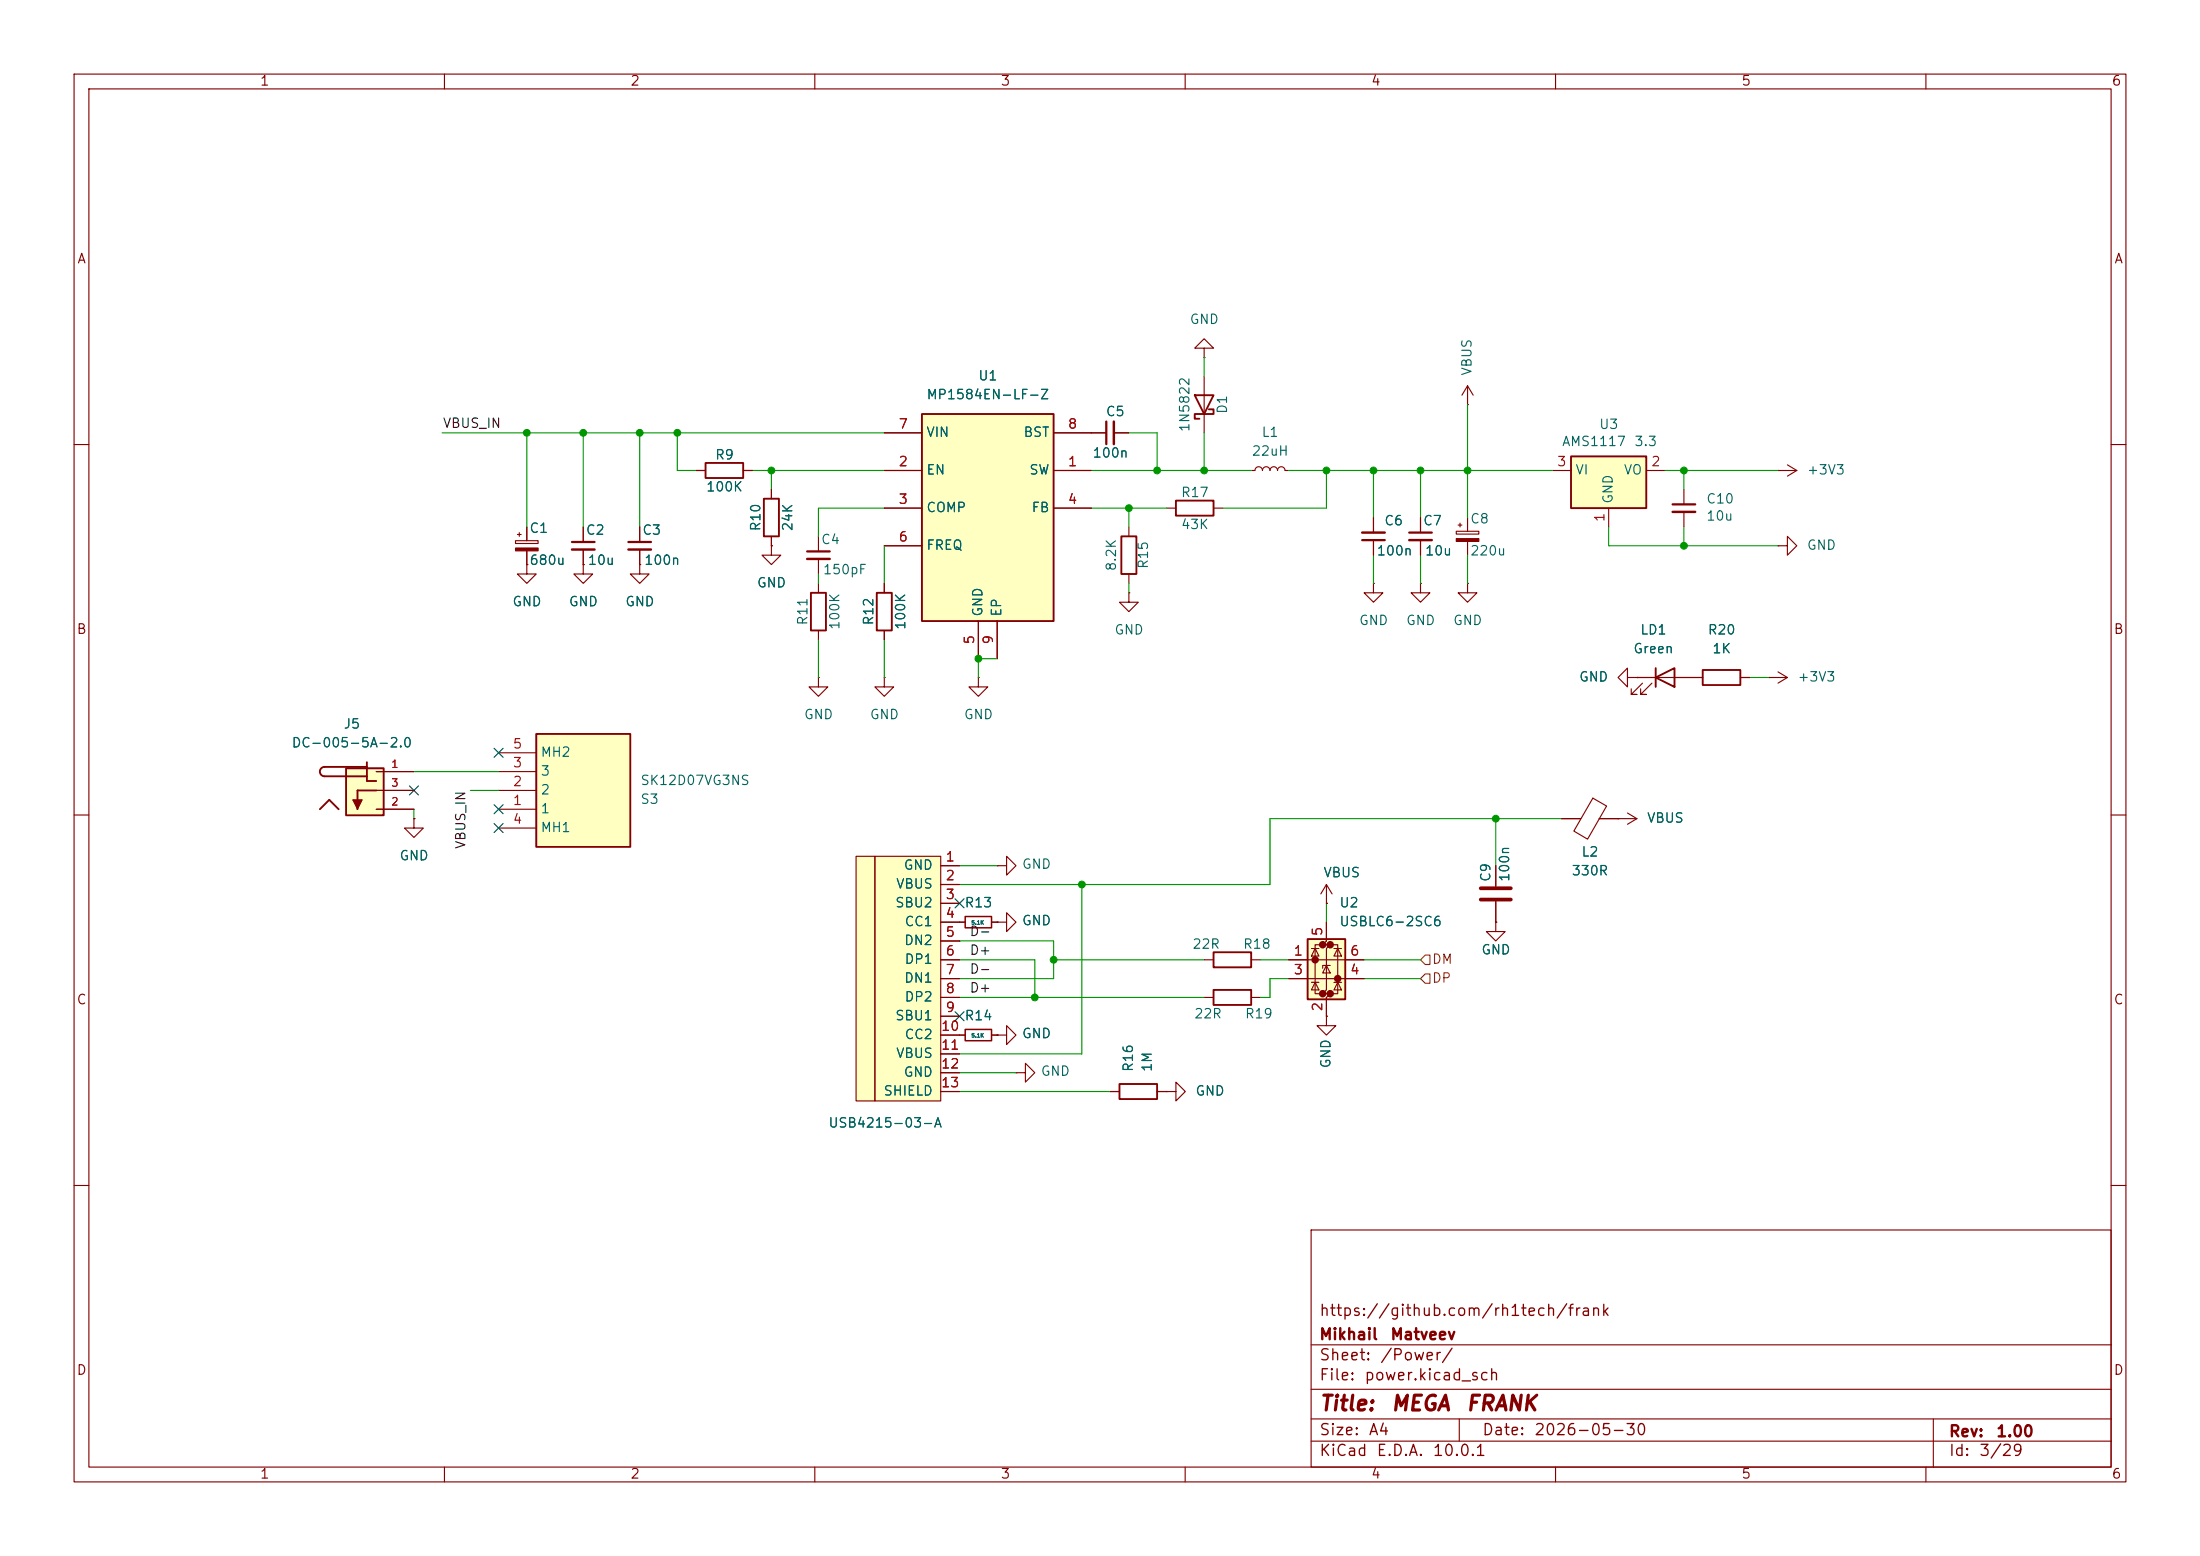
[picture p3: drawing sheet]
<svg xmlns="http://www.w3.org/2000/svg" width="297mm" height="210mm" viewBox="0 0 297 210" stroke-linecap="round" stroke-linejoin="round" font-family="sans-serif">
<g fill="none" stroke="#840000" stroke-width=".15">
<path d="M10 10h277v190h-277zM12 12h273v186h-273zM60 10v2M110 10v2M160 10v2M210 10v2M260 10v2M10 60h2M285 60h2M10 110h2M285 110h2M10 160h2"/>
<path d="M177 166h108v32h-108zM285 160h2M60 198v2M110 198v2M160 198v2M177 194.5h108M177 191.5h108M177 187.5h108M177 181.5h108M197 191.5v3M210 198v2M260 198v2"/>
<path d="M261 191.5v6.5"/>
</g>
<path d="M124.5 55.9h17.7v27.9h-17.7z" fill="#ffffc2"/>
<path d="M124.5 55.9h17.7v27.9h-17.7zM229.9 90.4h5v2.1h-5zM163.8 133.6h5.1v2h-5.1zM151.1 146.3h5.1v2h-5.1z" fill="none" stroke="#840000" stroke-width=".25"/>
<g fill="none" stroke="#840000" stroke-width=".15">
<path d="M119.4 58.4h5.1M142.2 58.4h5.1M119.4 63.5h5.1M119.4 68.6h5.1M119.4 73.7h5.1M142.2 63.5h5.1M142.2 68.6h5.1M240 63.5h.1M240 63.5h2.6M241.3 62.7l1.3 .8M242.6 63.5l-1.3 .8M132.1 83.8v5.1"/>
<path d="M134.6 83.8v5.1M228.6 91.4h1.3M234.9 91.4h1.3M238.8 91.4h.1M238.8 91.4h2.5M240 90.7l1.3 .7M241.3 91.4l-1.3 .8M162.6 134.6h1.2M168.9 134.6h1.3M179.1 137.2v1.2h1.2l-1.2 1.3-1.3-1.3h1.3M179.1 137.2h.1M149.9 147.3h1.2"/>
<path d="M156.2 147.3h1.3M157.5 147.3h1.2v-1.2l1.3 1.2-1.3 1.3v-1.3M157.5 147.3h.1"/>
</g>
<path d="M176.5 126.7h5.1v8.2h-5.1z" fill="#ffffc2"/>
<g fill="#840000" stroke="#840000" stroke-width=".51">
<circle cx="177.5" cy="129.5" r=".25"/>
<circle cx="178.6" cy="127.5" r=".25"/>
<circle cx="178.6" cy="134.1" r=".25"/>
<circle cx="179.6" cy="127.5" r=".25"/>
<circle cx="179.6" cy="134.1" r=".25"/>
<circle cx="180.6" cy="132.1" r=".25"/>
</g>
<g fill="none" stroke="#840000" stroke-width=".15">
<path d="M147.3 58.4h2.1M150.4 58.4h2M162.6 47h1.2l-1.2-1.3-1.3 1.3h1.3v1.3M162.6 48.3h.1M162.6 50.8v7.6M198.1 54.6h.1M198.1 52.1l-.7 1.2M198.1 52.1l.8 1.2M198.1 52.1v2.5M94 63.5h1.2M100.3 63.5h1.3M104.1 73.7v1.2h1.3l-1.3 1.3-1.2-1.3h1.2"/>
<path d="M104.1 73.7h.1M104.1 66v1.3M104.1 72.4v1.3M110.5 72.4v2M110.5 75.4v2.1M110.5 78.7v1.3M152.4 71.1v1.3M152.4 77.5v1.2M157.5 68.6h1.2M163.8 68.6h1.3M168.9 63.5h.5a.51 .51 0 0 1 .5-.5 .51 .51 0 0 1 .5 .5 .51 .51 0 0 1 .5-.5 .51 .51 0 0 1 .5 .5 .51 .51 0 0 1 .6-.5 .51 .51 0 0 1 .5 .5 .51 .51 0 0 1 .5-.5 .51 .51 0 0 1 .5 .5h.5M185.4 78.7v1.3h1.3l-1.3 1.3-1.3-1.3h1.3"/>
<path d="M185.4 78.7h.1M185.4 69.9v2M185.4 72.9v2M110.5 91.4v1.3h1.3l-1.3 1.3-1.3-1.3h1.3M110.5 91.4h.1M110.5 85.1v1.3M152.4 80v1.3h1.3l-1.3 1.3-1.3-1.3h1.3M152.4 80h.1M134.6 116.8h1.3v-1.2l1.3 1.2-1.3 1.3v-1.3M134.6 116.8h.1M179.1 119.4v2.5M179.1 119.4l-.8 1.3"/>
<path d="M179.1 119.4l.7 1.3M201.9 116.8v2.8M134.6 139.7h1.3v-1.3l1.3 1.3-1.3 1.3v-1.3M134.6 139.7h.1M174 129.5h10.1M174 132.1h10.1M177 132.6h1.1M177 128h1.1M177.5 128l.6 1h-1.1zM177.5 132.6l.6 1h-1.1zM178.6 127.5h-1.1v6.6h1.1M179.1 124.5v2.5l-.5 .5h1l-.5 .5v5.6l-.5 .5h1l-.5 .5v2.6"/>
<path d="M179.1 130.3l.5 1h-1zM179.1 121.9h.1M179.6 130.3h-1v.4M179.6 127.5h1v6.6h-1M180.1 132.6h1M180.1 128h1M180.6 128l.5 1h-1zM180.6 132.6l.5 1h-1zM201.9 124.5v1.2h1.3l-1.3 1.3-1.2-1.3h1.2M201.9 124.5h.1M201.9 121.7v2.8M137.2 144.8h1.2v-1.3l1.3 1.3-1.3 1.3v-1.3"/>
<path d="M137.2 144.8h.1"/>
</g>
<path d="M161.3 53.3h2.5l-1.2 2.6zM163.2 55.2h.6v.7h-2.5v.6h.6M95.2 62.5h5.1v2h-5.1zM103.1 67.3h2.1v5.1h-2.1zM151.4 72.4h2v5.1h-2zM158.7 67.6h5.1v2h-5.1zM109.5 80h2v5.1h-2zM176.5 126.7h5.1v8.2h-5.1z" fill="none" stroke="#840000" stroke-width=".25"/>
<path d="M199.9 119.9h4.1M199.9 121.4h4.1" fill="none" stroke="#840000" stroke-width=".51"/>
<path d="M149.4 56.9v3M109 74.4h3M183.9 72.9h3" fill="none" stroke="#840000" stroke-width=".3"/>
<path d="M150.4 56.9v3M109 75.4h3M183.9 71.9h3" fill="none" stroke="#840000" stroke-width=".33"/>
<path d="M46.7 103.7h5.1v6.3h-5.1z" fill="#ffffc2"/>
<path d="M43.2 109.2l1.2-1.2 1.3 1.2M46.7 103.7h5.1v6.3h-5.1zM49.5 103.5h-5.7a.64 .64 0 0 0-.6 .6 .64 .64 0 0 0 .6 .7h5.7M49.5 102.9v2.5h1.3M50.8 106.7h-2.5v2.5" fill="none" stroke="#840000" stroke-width=".25"/>
<g fill="#840000" stroke="#840000" stroke-width=".15">
<path d="M47.6 108h1.3l-.6 1.2z"/>
<path d="M69.6 74h3v.3h-3z"/>
</g>
<g fill="none" stroke="#840000" stroke-width=".15">
<path d="M69.6 73h3v.4h-3zM69.8 72.1h.6M70.1 71.9v.5M71.1 76.2v1.3h1.3l-1.3 1.2-1.3-1.2h1.3M71.1 76.2h.1M71.1 71.1v1.9M71.1 74.3v1.9M78.7 76.2v1.3h1.3l-1.3 1.2-1.2-1.2h1.2M78.7 76.2h.1M78.7 71.1v2.1M78.7 74.2v2M86.4 76.2v1.3h1.2l-1.2 1.2-1.3-1.2h1.3"/>
<path d="M86.4 76.2h.1M86.4 71.1v2.1M86.4 74.2v2M50.8 104.1h5.1M50.8 109.2h5.1M50.8 106.7h5.1M55.9 110.5v1.3h1.2l-1.2 1.2-1.3-1.2h1.3M55.9 110.5h.1M134.6 124.5h1.3v-1.3l1.3 1.3-1.3 1.2v-1.2M134.6 124.5h.1"/>
</g>
<path d="M77.2 73.2h3.1M84.8 73.2h3.1" fill="none" stroke="#840000" stroke-width=".3"/>
<path d="M77.2 74.2h3.1M84.8 74.2h3.1" fill="none" stroke="#840000" stroke-width=".33"/>
<path d="M72.4 99.1h12.7v15.2h-12.7z" fill="#ffffc2"/>
<path d="M72.4 99.1h12.7v15.2h-12.7z" fill="none" stroke="#840000" stroke-width=".25"/>
<g fill="none" stroke="#840000" stroke-width=".15">
<path d="M191.8 78.7v1.3h1.2l-1.2 1.3-1.3-1.3h1.3M191.8 78.7h.1M191.8 69.9v2M191.8 72.9v2M196.6 71.7h3v.4h-3zM196.8 70.9h.6M197.1 70.6v.5M198.1 78.7v1.3h1.3l-1.3 1.3-1.3-1.3h1.3M198.1 78.7h.1M198.1 69.9v1.8M198.1 73.1v1.8M119.4 91.4v1.3h1.2l-1.2 1.3-1.3-1.3h1.3"/>
<path d="M119.4 91.4h.1M132.1 91.4v1.3h1.2l-1.2 1.3-1.3-1.3h1.3M132.1 91.4h.1M67.3 109.2h5.1M67.3 106.7h5.1M67.3 104.1h5.1M67.3 111.8h5.1M67.3 101.6h5.1M129.5 124.5h.8M129.5 139.7h.8M133.9 124.5h.7M133.9 139.7h.7"/>
</g>
<path d="M190.2 71.9h3.1" fill="none" stroke="#840000" stroke-width=".3"/>
<path d="M190.2 72.9h3.1" fill="none" stroke="#840000" stroke-width=".33"/>
<path d="M196.6 72.7h3v.4h-3z" fill="#840000" stroke="#840000" stroke-width=".15"/>
<path d="M130.3 123.7h3.6v1.5h-3.6zM130.3 138.9h3.6v1.6h-3.6z" fill="none" stroke="#840000" stroke-width=".2"/>
<g fill="#ffffc2">
<path d="M115.6 115.6h2.5v33h-2.5z"/>
<path d="M118.1 115.6h8.9v33h-8.9z"/>
</g>
<g fill="none" stroke="#840000" stroke-width=".15">
<path d="M240 73.7h1.3v-1.3l1.3 1.3-1.3 1.2v-1.2M240 73.7h.1M219.7 91.4v-1.2l-1.3 1.2 1.3 1.3v-1.3h1.3M221 91.4h.1M115.6 115.6h2.5v33h-2.5zM118.1 115.6h8.9v33h-8.9zM127 116.8h2.5M127 119.4h2.5M127 121.9h2.5M127 124.5h2.5M127 127h2.5M127 129.5h2.5"/>
<path d="M127 132.1h2.5M127 134.6h2.5M127 137.2h2.5M127 139.7h2.5M162.6 129.5h1.2M168.9 129.5h1.3M127 142.2h2.5M127 144.8h2.5M127 147.3h2.5"/>
</g>
<path d="M163.8 128.5h5.1v2.1h-5.1z" fill="none" stroke="#840000" stroke-width=".25"/>
<path d="M212.1 61.6h10.1v7h-10.1z" fill="#ffffc2"/>
<path d="M212.1 61.6h10.1v7h-10.1zM118.4 80h2v5.1h-2zM223.5 91.4l2.6-1.2v2.5zM223.5 90.2v2.5" fill="none" stroke="#840000" stroke-width=".25"/>
<g fill="none" stroke="#840000" stroke-width=".15">
<path d="M119.4 58.4h5.1M142.2 58.4h7.2M150.4 58.4h2M71.1 76.2h.1M71.1 71.1v1.9M71.1 74.3v1.9M78.7 76.2h.1M78.7 71.1v2.1M78.7 74.2v2M86.4 76.2h.1M86.4 71.1v2.1M86.4 74.2v2"/>
<path d="M94 63.5h1.2M100.3 63.5h1.3M104.1 73.7h.1M104.1 66v1.3M104.1 72.4v1.3M119.4 63.5h5.1M119.4 78.7v1.3M119.4 68.6h5.1M119.4 73.7h5.1M142.2 63.5h5.1M142.2 68.6h5.1M185.4 69.9v2"/>
<path d="M185.4 72.9v2M191.8 69.9v2M191.8 72.9v2M209.5 63.5h2.6M217.2 68.6v2.5M222.2 63.5h2.6M227.3 66v2.1M227.3 69.1v2M119.4 85.1v1.3M132.1 83.8v5.1M134.6 83.8v5.1M221 91.4h.1"/>
<path d="M221 91.4h8.9M221.7 92.2l-1.5 1.5h.8h-.8v-.7M223 92.2l-1.5 1.5h.7h-.7v-.7M234.9 91.4h1.3M50.8 104.1h5.1M50.8 109.2h5.1M50.8 106.7h5.1M55.9 110.5h.1M127 116.8h2.5M127 119.4h2.5M201.9 116.8v2.8M210.8 110.5h2.6"/>
<path d="M215 107.7l1.9 1.1-2.6 4.5-1.8-1.1zM215.9 110.5h5.1M218.4 110.5h.1M219.7 109.7l1.3 .8M221 110.5l-1.3 .8M127 129.5h2.5M127 132.1h2.5M127 124.5h3.3M127 139.7h3.3M127 121.9h2.5M127 127h2.5M127 134.6h2.5"/>
<path d="M127 137.2h2.5M133.9 124.5h.7M133.9 139.7h.7M134.6 139.7h.1M134.6 124.5h.1M174 129.5h2.5M174 132.1h2.5M179.1 137.2h.1M179.1 121.9h.1M179.1 124.5v2.5M179.1 134.6v2.6M181.6 129.5h2.5"/>
<path d="M181.6 132.1h2.5M201.9 124.5h.1M201.9 121.7v2.8M127 147.3h2.5M127 142.2h2.5M127 144.8h2.5M149.9 147.3h1.2M156.2 147.3h1.3M157.5 147.3h.1"/>
</g>
<path d="M225.8 68.1h3.1" fill="none" stroke="#840000" stroke-width=".3"/>
<path d="M225.8 69.1h3.1" fill="none" stroke="#840000" stroke-width=".33"/>
<path d="M192.4 128.9h.6v1.3h-.6l-.6-.7zM192.4 131.4h.6v1.3h-.6l-.6-.6z" fill="none" stroke="#725600" stroke-width=".15"/>
<g fill="none" stroke="#009600" stroke-width=".15">
<path d="M59.7 58.4h59.7M71.1 58.4v12.7M78.7 58.4v12.7M86.4 58.4v12.7M91.4 58.4v5.1h2.6M152.4 58.4h3.8v5.1M162.6 48.3v2.5M162.6 58.4v5.1M198.1 54.6v15.3M101.6 63.5h17.8M104.1 63.5v2.5M110.5 77.5v1.2"/>
<path d="M119.4 73.7v5M119.4 68.6h-8.9v3.8M147.3 63.5h21.6M147.3 68.6h10.2M152.4 68.6v2.5M152.4 78.7v1.3M174 63.5h35.5M179.1 63.5v5.1h-14M185.4 63.5v6.4M185.4 74.9v3.8M191.8 63.5v6.4M191.8 74.9v3.8"/>
<path d="M198.1 74.9v3.8M217.2 71.1v2.6h22.8M224.8 63.5h15.2M227.3 63.5v2.5M227.3 71.1v2.6M110.5 86.4v5M119.4 86.4v5M134.6 88.9h-2.5v2.5M236.2 91.4h2.6M55.9 104.1h11.4M55.9 109.2v1.3M63.5 106.7h3.8"/>
<path d="M129.5 116.8h5.1M146 119.4v22.8h-16.5M201.9 110.5v6.3M210.8 110.5h-39.4v8.9h-41.9M129.5 129.5h10.2v5.1M129.5 134.6h33.1M129.5 127h12.7v5.1h-12.7M142.2 129.5h20.4M170.2 129.5h3.8M174 132.1h-2.6v2.5h-1.2M179.1 121.9v2.6M184.1 129.5h7.7"/>
<path d="M184.1 132.1h7.7M129.5 147.3h20.4M129.5 144.8h7.7"/>
</g>
<path d="M55.3 106.1l1.2 1.2M56.5 106.1l-1.2 1.2M66.7 101l1.2 1.2M66.7 111.2l1.2 1.2M66.7 108.6l1.2 1.2M67.9 101l-1.2 1.2M67.9 111.2l-1.2 1.2M67.9 108.6l-1.2 1.2M128.9 136.6l1.2 1.2M128.9 121.3l1.2 1.2M130.1 136.6l-1.2 1.2M130.1 121.3l-1.2 1.2" fill="none" stroke="#000084" stroke-width=".15"/>
<g fill="#009600" stroke="#009600" stroke-width=".14">
<circle cx="146" cy="119.4" r=".46"/>
<circle cx="142.2" cy="129.5" r=".46"/>
<circle cx="139.7" cy="134.6" r=".46"/>
<circle cx="132.1" cy="88.9" r=".46"/>
<circle cx="227.3" cy="63.5" r=".46"/>
<circle cx="198.1" cy="63.5" r=".46"/>
<circle cx="201.9" cy="110.5" r=".46"/>
<circle cx="191.8" cy="63.5" r=".46"/>
<circle cx="227.3" cy="73.7" r=".46"/>
<circle cx="71.1" cy="58.4" r=".46"/>
<circle cx="91.4" cy="58.4" r=".46"/>
<circle cx="86.4" cy="58.4" r=".46"/>
<circle cx="78.7" cy="58.4" r=".46"/>
<circle cx="104.1" cy="63.5" r=".46"/>
<circle cx="152.4" cy="68.6" r=".46"/>
<circle cx="156.2" cy="63.5" r=".46"/>
<circle cx="162.6" cy="63.5" r=".46"/>
<circle cx="185.4" cy="63.5" r=".46"/>
<circle cx="179.1" cy="63.5" r=".46"/>
</g>
<g font-size="2" fill="#840000">
<text x="178" y="190.9">Title:</text>
<text x="187.7" y="190.9">MEGA</text>
<text x="197.8" y="190.9">FRANK</text>
</g>
<g font-size="1.5" fill="#840000">
<text x="178" y="178">https://github.com/rh1tech/frank</text>
<text x="178" y="184">Sheet:</text>
<text x="178" y="181.2">Mikhail</text>
<text x="186.2" y="184">/Power/</text>
<text x="187.6" y="181.2">Matveev</text>
<text x="178" y="186.7">File:</text>
<text x="184.1" y="186.7">power.kicad_sch</text>
<text x="178" y="196.9">KiCad</text>
<text x="178" y="194.1">Size:</text>
<text x="184.7" y="194.1">A4</text>
<text x="185.7" y="196.9">E.D.A.</text>
<text x="193.3" y="196.9">10.0.1</text>
<text x="200" y="194.1">Date:</text>
<text x="207" y="194.1">2026-05-30</text>
<text x="263" y="194.3">Rev:</text>
<text x="263" y="196.9">Id:</text>
<text x="267.1" y="196.9">3/29</text>
<text x="269.4" y="194.3">1.00</text>
</g>
<g font-size="1.3" fill="#840000">
<text x="35" y="11.9">1</text>
<text x="85" y="11.9">2</text>
<text x="135" y="11.9">3</text>
<text x="185" y="11.9">4</text>
<text x="235" y="11.9">5</text>
<text x="285" y="11.9">6</text>
<text x="10.3" y="35.9">A</text>
<text x="285.3" y="35.9">A</text>
<text x="10.3" y="85.9">B</text>
<text x="285.3" y="85.9">B</text>
<text x="10.3" y="135.9">C</text>
<text x="285.3" y="135.9">C</text>
<text x="10.3" y="185.9">D</text>
<text x="285.3" y="185.9">D</text>
<text x="35" y="199.9">1</text>
<text x="85" y="199.9">2</text>
<text x="135" y="199.9">3</text>
<text x="185" y="199.9">4</text>
<text x="235" y="199.9">5</text>
<text x="285" y="199.9">6</text>
</g>
<g font-size="1.3" fill="#006464">
<text x="160.5" y="44">GND</text>
<text x="132" y="51.7">U1</text>
<text x="199" y="50.8" transform="rotate(-90 199 50.8)">VBUS</text>
<text x="125" y="59.3">VIN</text>
<text x="125" y="54.2">MP1584EN-LF-Z</text>
<text x="138.1" y="59.3">BST</text>
<text x="149.2" y="56.5">C5</text>
<text x="160.9" y="58.4" transform="rotate(-90 160.9 58.4)">1N5822</text>
<text x="166" y="56" transform="rotate(-90 166 56)">D1</text>
<text x="170.2" y="59.3">L1</text>
<text x="215.8" y="58.2">U3</text>
<text x="96.4" y="62.3">R9</text>
<text x="125" y="64.4">EN</text>
<text x="138.9" y="64.4">SW</text>
<text x="147.4" y="62.1">100n</text>
<text x="168.9" y="61.8">22uH</text>
<text x="210.8" y="60.5">AMS1117</text>
<text x="212.6" y="64.4">VI</text>
<text x="219.1" y="64.4">VO</text>
<text x="220.5" y="60.5">3.3</text>
<text x="243.8" y="64.4">+3V3</text>
<text x="95.2" y="66.6">100K</text>
<text x="103" y="71.8" transform="rotate(-90 103 71.8)">R10</text>
<text x="107.3" y="71.8" transform="rotate(-90 107.3 71.8)">24K</text>
<text x="125" y="69.4">COMP</text>
<text x="139.2" y="69.4">FB</text>
<text x="159.3" y="67.4">R17</text>
<text x="159.3" y="71.7">43K</text>
<text x="186.8" y="71.2">C6</text>
<text x="192" y="71.2">C7</text>
<text x="198.4" y="71">C8</text>
<text x="218" y="68.1" transform="rotate(-90 218 68.1)">GND</text>
<text x="230.3" y="68.3">C10</text>
<text x="230.3" y="70.6">10u</text>
<text x="71.4" y="72.2">C1</text>
<text x="71.4" y="76.6">680u</text>
<text x="79" y="72.5">C2</text>
<text x="79.3" y="76.6">10u</text>
<text x="86.6" y="72.5">C3</text>
<text x="86.9" y="76.6">100n</text>
<text x="110.8" y="73.8">C4</text>
<text x="111" y="77.8">150pF</text>
<text x="125" y="74.5">FREQ</text>
<text x="151" y="77.2" transform="rotate(-90 151 77.2)">8.2K</text>
<text x="155.3" y="76.9" transform="rotate(-90 155.3 76.9)">R15</text>
<text x="185.8" y="75.3">100n</text>
<text x="192.3" y="75.3">10u</text>
<text x="198.4" y="75.3">220u</text>
<text x="243.8" y="74.5">GND</text>
<text x="69.1" y="82.1">GND</text>
<text x="76.7" y="82.1">GND</text>
<text x="84.3" y="82.1">GND</text>
<text x="102.1" y="79.6">GND</text>
<text x="132.9" y="83.3" transform="rotate(-90 132.9 83.3)">GND</text>
<text x="135.5" y="83.3" transform="rotate(-90 135.5 83.3)">EP</text>
<text x="109.3" y="84.5" transform="rotate(-90 109.3 84.5)">R11</text>
<text x="113.6" y="85.1" transform="rotate(-90 113.6 85.1)">100K</text>
<text x="118.2" y="84.5" transform="rotate(-90 118.2 84.5)">R12</text>
<text x="122.5" y="85.1" transform="rotate(-90 122.5 85.1)">100K</text>
<text x="150.4" y="86">GND</text>
<text x="183.4" y="84.7">GND</text>
<text x="189.7" y="84.7">GND</text>
<text x="196.1" y="84.7">GND</text>
<text x="220.4" y="88.5">Green</text>
<text x="221.3" y="86">LD1</text>
<text x="230.5" y="86">R20</text>
<text x="231.1" y="88.5">1K</text>
<text x="213.1" y="92.3">GND</text>
<text x="242.6" y="92.3">+3V3</text>
<text x="39.3" y="101.2">DC-005-5A-2.0</text>
<text x="46.3" y="98.7">J5</text>
<text x="108.5" y="97.4">GND</text>
<text x="117.3" y="97.4">GND</text>
<text x="130" y="97.4">GND</text>
<text x="72.9" y="107.5">2</text>
<text x="72.9" y="105">3</text>
<text x="72.9" y="102.5">MH2</text>
<text x="86.4" y="106.3">SK12D07VG3NS</text>
<text x="72.9" y="110.1">1</text>
<text x="72.9" y="112.6">MH1</text>
<text x="86.4" y="108.8">S3</text>
<text x="222.3" y="111.4">VBUS</text>
<text x="53.8" y="116.4">GND</text>
<text x="121.9" y="117.7">GND</text>
<text x="137.9" y="117.6">GND</text>
<text x="178.6" y="118.7">VBUS</text>
<text x="201.5" y="119.1" transform="rotate(-90 201.5 119.1)">C9</text>
<text x="204.1" y="119.1" transform="rotate(-90 204.1 119.1)">100n</text>
<text x="212.1" y="118.5">330R</text>
<text x="213.4" y="115.9">L2</text>
<text x="120.8" y="122.8">SBU2</text>
<text x="120.9" y="120.2">VBUS</text>
<text x="122" y="125.3">CC1</text>
<text x="130.1" y="122.8">R13</text>
<text x="137.9" y="125.2">GND</text>
<text x="180.7" y="125.3">USBLC6-2SC6</text>
<text x="180.7" y="122.8">U2</text>
<text x="122" y="127.9">DN2</text>
<text x="122" y="130.4">DP1</text>
<text x="160.9" y="128.4">22R</text>
<text x="167.7" y="128.4">R18</text>
<text x="199.9" y="129.1">GND</text>
<text x="122" y="132.9">DN1</text>
<text x="122" y="135.5">DP2</text>
<text x="161.1" y="137.8">22R</text>
<text x="168" y="137.8">R19</text>
<text x="120.8" y="138">SBU1</text>
<text x="120.9" y="143.1">VBUS</text>
<text x="122" y="140.6">CC2</text>
<text x="130.1" y="138">R14</text>
<text x="137.9" y="140.4">GND</text>
<text x="119.2" y="148.2">SHIELD</text>
<text x="121.9" y="145.6">GND</text>
<text x="140.4" y="145.5">GND</text>
<text x="153.3" y="144.8" transform="rotate(-90 153.3 144.8)">R16</text>
<text x="155.8" y="144.8" transform="rotate(-90 155.8 144.8)">1M</text>
<text x="161.3" y="148.2">GND</text>
<text x="179.9" y="144.3" transform="rotate(-90 179.9 144.3)">GND</text>
<text x="111.7" y="152.5">USB4215-03-A</text>
</g>
<g font-size="1.3" fill="#0f0f0f">
<text x="59.7" y="58.1">VBUS_IN</text>
<text x="63.2" y="114.7" transform="rotate(-90 63.2 114.7)">VBUS_IN</text>
<text x="130.8" y="131.7">D-</text>
<text x="130.8" y="129.2">D+</text>
<text x="130.8" y="126.7">D-</text>
<text x="130.8" y="134.3">D+</text>
</g>
<g font-size="1.3" fill="#a90000">
<text x="121.2" y="58.2">7</text>
<text x="144.1" y="58.2">8</text>
<text x="121.2" y="63.2">2</text>
<text x="144.1" y="63.2">1</text>
<text x="210.1" y="63.2">3</text>
<text x="222.8" y="63.2">2</text>
<text x="121.2" y="68.3">3</text>
<text x="144.1" y="68.3">4</text>
<text x="216.9" y="70.6" transform="rotate(-90 216.9 70.6)">1</text>
<text x="121.2" y="73.4">6</text>
<text x="131.8" y="87.1" transform="rotate(-90 131.8 87.1)">5</text>
<text x="134.4" y="87.1" transform="rotate(-90 134.4 87.1)">9</text>
<text x="69.1" y="101.3">5</text>
<text x="69.1" y="106.4">2</text>
<text x="69.1" y="103.9">3</text>
<text x="69.1" y="109">1</text>
<text x="69.1" y="111.5">4</text>
<text x="127.6" y="116.6">1</text>
<text x="127.6" y="119.1">2</text>
<text x="127.6" y="121.7">3</text>
<text x="127.6" y="124.2">4</text>
<text x="127.6" y="126.7">5</text>
<text x="127.6" y="129.3">6</text>
<text x="127.6" y="131.8">7</text>
<text x="174.6" y="129.3">1</text>
<text x="174.6" y="131.8">3</text>
<text x="178.8" y="126.4" transform="rotate(-90 178.8 126.4)">5</text>
<text x="182.2" y="131.8">4</text>
<text x="182.2" y="129.3">6</text>
<text x="127.6" y="134.4">8</text>
<text x="127.6" y="136.9">9</text>
<text x="178.8" y="136.6" transform="rotate(-90 178.8 136.6)">2</text>
<text x="127" y="139.4">10</text>
<text x="127" y="142">11</text>
<text x="127" y="144.5">12</text>
<text x="127" y="147.1">13</text>
</g>
<g font-size="1.3" fill="#725600">
<text x="193.2" y="130.4">DM</text>
<text x="193.2" y="132.9">DP</text>
</g>
<g font-size="1" fill="#a90000">
<text x="52.7" y="103.9">1</text>
<text x="52.7" y="106.4">3</text>
<text x="52.7" y="109">2</text>
</g>
<g font-size=".5" fill="#006464">
<text x="131.1" y="124.9">5.1K</text>
<text x="131.1" y="140.1">5.1K</text>
</g>
</svg>
